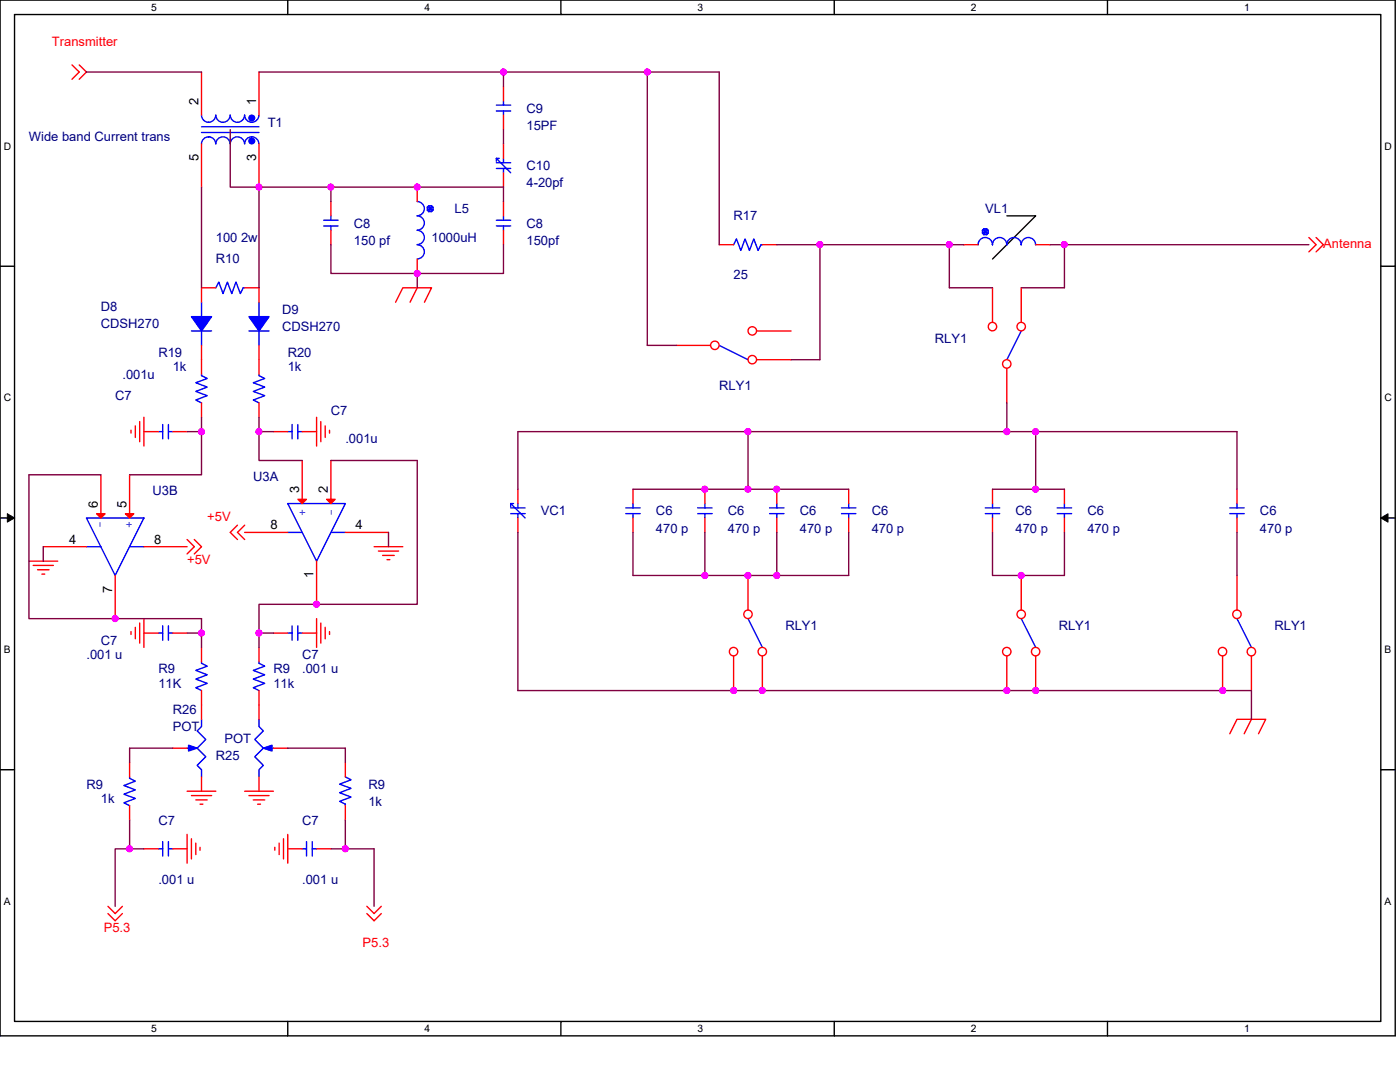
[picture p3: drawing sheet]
<svg xmlns="http://www.w3.org/2000/svg" width="279mm" height="216mm" viewBox="0 0 279 216" stroke-linecap="round" stroke-linejoin="round" font-family="sans-serif">
<path d="M0 0h278.4v206.7h-278.4zM2.9 2.9h272.7v200.9h-272.7z" fill="none" stroke="#000" stroke-width=".28"/>
<g fill="#fff">
<path d="M30.2 .3h1.1v2.3h-1.1z"/>
<path d="M30.2 204.1h1.1v2.3h-1.1z"/>
</g>
<path d="M57.4 0v2.9M57.4 203.8v2.9" fill="none" stroke="#000" stroke-width=".28"/>
<g fill="#fff">
<path d="M84.7 .3h1.1v2.3h-1.1z"/>
<path d="M84.7 204.1h1.1v2.3h-1.1z"/>
</g>
<path d="M112 0v2.9M112 203.8v2.9" fill="none" stroke="#000" stroke-width=".28"/>
<g fill="#fff">
<path d="M139.2 .3h1.2v2.3h-1.2z"/>
<path d="M139.2 204.1h1.2v2.3h-1.2z"/>
</g>
<path d="M166.5 0v2.9M166.5 203.8v2.9" fill="none" stroke="#000" stroke-width=".28"/>
<g fill="#fff">
<path d="M193.8 .3h1.1v2.3h-1.1z"/>
<path d="M193.8 204.1h1.1v2.3h-1.1z"/>
</g>
<path d="M221 0v2.9M221 203.8v2.9" fill="none" stroke="#000" stroke-width=".28"/>
<g fill="#fff">
<path d="M248.3 .3h1.1v2.3h-1.1z"/>
<path d="M248.3 204.1h1.1v2.3h-1.1z"/>
<path d="M.7 28h1.5v2.3h-1.5z"/>
<path d="M276.3 28h1.5v2.3h-1.5z"/>
<path d="M.7 78.2h1.5v2.3h-1.5z"/>
<path d="M276.3 78.2h1.5v2.3h-1.5z"/>
</g>
<path d="M0 53.1h2.9M275.6 53.1h2.8" fill="none" stroke="#000" stroke-width=".28"/>
<g fill="#fff">
<path d="M.7 128.5h1.4v2.2h-1.4z"/>
<path d="M276.3 128.5h1.4v2.2h-1.4z"/>
</g>
<path d="M0 103.4h2.9M275.6 103.4h2.8" fill="none" stroke="#000" stroke-width=".28"/>
<path d="M1.5 102.5l1.4 .9-1.4 .8zM275.6 103.4l1.4-.9v1.7z" fill="#000" stroke="#000" stroke-width=".2"/>
<g fill="#fff">
<path d="M.7 178.7h1.4v2.3h-1.4z"/>
<path d="M276.3 178.7h1.4v2.3h-1.4z"/>
</g>
<path d="M200.9 43.1h5.8l-8.6 8.6M0 153.6h2.9M275.6 153.6h2.8" fill="none" stroke="#000" stroke-width=".28"/>
<g fill="none" stroke="#f00" stroke-width=".28">
<path d="M14.4 13l1.4 1.4-1.4 1.4M15.8 13l1.5 1.4-1.5 1.4M40.2 14.4v8.6M51.7 14.4v8.6M40.2 28.7v8.6M51.7 28.7v8.6M83.3 57.4l-1.5 2.9M261.2 47.4l1.5 1.4-1.5 1.4M262.7 47.4l1.4 1.4-1.4 1.4M79 60.3l1.4-2.9h5.7l-1.4 2.9M26.1 85.9v.5M27 85v2.3"/>
<path d="M27.9 84.1v4M28.7 83.3v5.7M63.2 83.3v5.7M64 84.1v4M64.9 85v2.3M65.8 85.9v.5M5.8 112h5.7M6.6 112.8h4M7.5 113.7h2.3M8.4 114.6h.5M37.3 107.7l1.5 1.4-1.5 1.4M38.8 107.7l1.4 1.4-1.4 1.4"/>
<path d="M47.4 104.8l-1.4 1.4 1.4 1.5M48.8 104.8l-1.4 1.4 1.4 1.5M74.7 109.1h5.7M75.5 110h4M76.4 110.8h2.3M77.2 111.7h.6M26.1 126v.6M27 125.2v2.3M27.9 124.3v4M28.7 123.4v5.8M63.2 123.4v5.8M64 124.3v4"/>
<path d="M64.9 125.2v2.3M65.8 126v.6M37.3 157.9h5.8M38.2 158.7h4M39.1 159.6h2.3M48.8 157.9h5.8M49.7 158.7h4M50.5 159.6h2.3M245.4 146.4l1.5-2.9h5.7l-1.4 2.9M249.7 143.5l-1.4 2.9M37.3 166.5v5.7M38.2 167.4v4"/>
<path d="M39.1 168.2v2.3M39.9 160.5h.6M39.9 169.1v.6M51.4 160.5h.6M54.8 169.1v.6M55.7 168.2v2.3M56.6 167.4v4M57.4 166.5v5.7M21.5 182.3l1.5 1.4 1.4-1.4M21.5 180.8l1.5 1.5 1.4-1.5M73.2 182.3l1.5 1.4 1.4-1.4M73.2 180.8l1.5 1.5 1.4-1.5"/>
</g>
<path d="M40.2 28.7a1.4 1.4 0 0 1 1.5-1.4h-.1a1.44 1.44 0 0 1 1.5 1.4 1.44 1.44 0 0 1 1.4-1.4 1.44 1.44 0 0 1 1.5 1.4 1.43 1.43 0 0 1 1.4-1.4 1.43 1.43 0 0 1 1.4 1.4M40.2 26.4h11.5M40.2 23a1.42 1.42 0 0 0 1.5 1.4h-.1a1.49 1.49 0 0 0 1.5-1.4 1.44 1.44 0 0 0 1.4 1.4 1.44 1.44 0 0 0 1.5-1.4 1.43 1.43 0 0 0 1.4 1.4 1.43 1.43 0 0 0 1.4-1.4M40.2 25.3h11.5M48.8 28.7a1.38 1.38 0 0 1 1.4-1.4 1.43 1.43 0 0 1 1.5 1.4M48.8 23a1.43 1.43 0 0 0 1.4 1.4 1.43 1.43 0 0 0 1.5-1.4M203.8 66l-2.9 5.8" fill="none" stroke="#00f" stroke-width=".28"/>
<g fill="#00f" stroke="#00f" stroke-width=".28">
<circle cx="50.3" cy="28.1" r=".57"/>
<circle cx="50.3" cy="23.5" r=".57"/>
</g>
<circle cx="200.9" cy="72.6" r=".84" fill="#fff" stroke="#f00" stroke-width=".28"/>
<path d="M200.9 73.5v6.9" fill="none" stroke="#f00" stroke-width=".28"/>
<circle cx="203.8" cy="65.2" r=".84" fill="#fff" stroke="#f00" stroke-width=".28"/>
<path d="M203.8 57.4v6.9" fill="none" stroke="#f00" stroke-width=".28"/>
<circle cx="198.1" cy="65.2" r=".84" fill="#fff" stroke="#f00" stroke-width=".28"/>
<path d="M198.1 57.4v6.9M198.1 97.6v2.9M198.1 103.4v2.8M40.2 137.8v5.7M40.2 129.2v2.9M25.9 152.1v2.9M34.5 149.3h2.8M40.2 155v2.9M25.9 160.8v2.8" fill="none" stroke="#f00" stroke-width=".28"/>
<path d="M143.5 68.9l5.8 2.9M196.6 102.5h2.9M196.6 101.3h2.9M198.1 100.5v.8M198.1 102.5v.9M40.2 132.1v.3l1.2 .5-2.3 .9 2.3 .8-2.3 .9 2.3 .9-2.3 .8 1.1 .6M25.9 155v.3l1.1 .6-2.3 .8 2.3 .9-2.3 .9 2.3 .8-2.3 .9 1.2 .6M37.3 149.3h.6M40.2 143.5v1.5l-.9 .8 1.8 1.8-1.8 1.7 1.8 1.7-1.8 1.7 .9 .9v1.4" fill="none" stroke="#00f" stroke-width=".28"/>
<path d="M37.6 148.7l1.7 .6-1.7 .6z" fill-rule="evenodd" fill="#00f" stroke="#00f" stroke-width=".28"/>
<circle cx="142.7" cy="68.9" r=".84" fill="#fff" stroke="#f00" stroke-width=".28"/>
<path d="M134.9 68.9h6.9" fill="none" stroke="#f00" stroke-width=".28"/>
<circle cx="150.1" cy="71.8" r=".84" fill="#fff" stroke="#f00" stroke-width=".28"/>
<path d="M151 71.8h6.9" fill="none" stroke="#f00" stroke-width=".28"/>
<circle cx="150.1" cy="66" r=".84" fill="#fff" stroke="#f00" stroke-width=".28"/>
<g fill="none" stroke="#f00" stroke-width=".28">
<path d="M83.3 37.3v2.9M51.7 57.4v2.9M83.3 51.7v2.9M100.5 40.2v2.9M100.5 46v2.8M51.7 68.9v2.9M151 66h6.9M126.3 97.6v2.9M169.4 97.6v2.9M212.4 97.6v2.9M126.3 103.4v2.8M169.4 103.4v2.8"/>
<path d="M212.4 103.4v2.8M51.7 137.8v2.9M51.7 129.2v2.9M28.7 169.4h2.9M34.5 169.4h2.8M57.4 169.4h2.9M63.2 169.4h2.8"/>
</g>
<g fill="none" stroke="#00f" stroke-width=".28">
<path d="M83.2 40.2a1.42 1.42 0 0 1 1.5 1.4 1.42 1.42 0 0 1-1.5 1.5 1.44 1.44 0 0 1 1.5 1.4 1.44 1.44 0 0 1-1.5 1.4 1.44 1.44 0 0 1 1.5 1.5 1.44 1.44 0 0 1-1.5 1.4M83.2 48.8a1.42 1.42 0 0 1 1.5 1.4 1.42 1.42 0 0 1-1.5 1.5M85.3 41.9l.3 .3M85.3 41.4v.5M85.6 41.1l.5 1.1M86.1 41.1l.3 .3v.5l-1.1-.5M86.1 41.1l-.5 1.1M86.1 41.1h-.5l-.3 .3M86.4 41.9l-.3 .3h-.5M86.4 41.4l-1.1 .5M99.1 43.9h2.8M99.1 45.1h2.8"/>
<path d="M100.5 45.1v.9M100.5 43.1v.8M49.7 66h4M51.7 60.3v2.9M51.7 66v2.9M124.9 102.5h2.9M124.9 101.3h2.9M126.3 100.5v.8M126.3 102.5v.9M167.9 102.5h2.9M167.9 101.3h2.9M169.4 100.5v.8"/>
<path d="M169.4 102.5v.9M211 102.5h2.9M211 101.3h2.9M212.4 100.5v.8M212.4 102.5v.9M51.7 132.1v.3l1.1 .5-2.3 .9 2.3 .8-2.3 .9 2.3 .9-2.3 .8 1.2 .6M203.8 123.4l2.9 5.8M31.6 169.4h.9M32.5 167.9v2.9M33.6 167.9v2.9M33.6 169.4h.9M60.3 169.4h.9"/>
<path d="M61.2 167.9v2.9M62.3 169.4h.9M62.3 167.9v2.9"/>
</g>
<path d="M49.7 63.2h4l-2 2.8z" fill-rule="evenodd" fill="#00f" stroke="#00f" stroke-width=".28"/>
<circle cx="203.8" cy="122.6" r=".84" fill="#fff" stroke="#f00" stroke-width=".28"/>
<path d="M203.8 114.8v6.9" fill="none" stroke="#f00" stroke-width=".28"/>
<circle cx="206.7" cy="130" r=".84" fill="#fff" stroke="#f00" stroke-width=".28"/>
<path d="M206.7 130.9v6.9" fill="none" stroke="#f00" stroke-width=".28"/>
<circle cx="200.9" cy="130" r=".84" fill="#fff" stroke="#f00" stroke-width=".28"/>
<g fill="none" stroke="#f00" stroke-width=".28">
<path d="M100.5 17.3v2.8M100.5 23v2.9M100.5 34.5v2.8M100.5 28.7v2.9M43.1 57.4h-2.9v2.9M48.8 57.4h2.9M66 40.2v2.9M66 46v2.8M143.5 48.8h2.9M152.1 48.8h2.9M192.3 48.8h2.9M206.7 48.8h2.9"/>
<path d="M40.2 68.9v5.8M51.7 71.8v2.9M20.1 94.7v8.7M25.9 94.7v8.7M40.2 80.4v2.9M51.7 80.4v2.9M54.6 86.1h2.8M60.3 91.9v8.6M60.3 86.1h2.9M66 91.9v8.6M103.4 97.6v2.9M140.7 97.6v2.9"/>
<path d="M8.6 109.1h8.7M23 114.8v8.6M28.7 109.1h8.6M48.8 106.2h8.6M63.2 112v8.6M68.9 106.2h8.6M103.4 103.4v2.8M140.7 103.4v2.8M28.7 126.3h2.9M34.5 126.3h2.8M54.6 126.3h2.8M60.3 126.3h2.9"/>
<path d="M200.9 130.9v6.9M51.7 140.7v2.8M51.7 155v2.9M54.6 149.3h2.8M68.9 152.1v2.9M68.9 160.8v2.8"/>
</g>
<g fill="none" stroke="#00f" stroke-width=".28">
<path d="M99.1 21h2.8M99.1 22.1h2.8M99.1 33.6h2.8M99.1 32.5h2.8M99.1 31.6v.6M99.1 31.6h.5M99.1 31.6l2.8 2.9M100.5 22.1v.9M100.5 20.1v.9M100.5 31.6v.9M100.5 33.6v.9M43.1 57.4l.6-1.1 .8 2.3 .9-2.3 .8 2.3 .9-2.3 .9 2.3 .5-1.2h.3"/>
<path d="M64.6 43.9h2.9M64.6 45.1h2.9M66 45.1v.9M66 43.1v.8M146.4 48.8l.6-1.1 .8 2.3 .9-2.3 .9 2.3 .8-2.3 .9 2.3 .6-1.2h.2M195.2 48.8a1.43 1.43 0 0 1 1.4-1.4 1.43 1.43 0 0 1 1.5 1.4 1.42 1.42 0 0 1 1.4-1.4 1.42 1.42 0 0 1 1.4 1.4 1.43 1.43 0 0 1 1.5-1.4 1.43 1.43 0 0 1 1.4 1.4 1.43 1.43 0 0 1 1.4-1.4 1.43 1.43 0 0 1 1.5 1.4M196.1 46l.2-.3h.6l-.6 1.1M196.1 46v.5l.2 .3M196.1 46l1.1 .5M196.3 46.8h.6M196.3 45.7l.6 1.1M196.9 45.7l.3 .3v.5"/>
<path d="M197.2 46l-1.1 .5M197.2 46.5l-.3 .3M38.2 66h4M40.2 60.3v2.9M40.2 66v2.9M40.2 74.7v.3l1.2 .5-2.3 .9 2.3 .8-2.3 .9 2.3 .9-2.3 .8 1.1 .6M51.7 74.7v.3l1.1 .5-2.3 .9 2.3 .8-2.3 .9 2.3 .9-2.3 .8 1.2 .6M57.4 86.1h.9M58.3 84.7v2.9M59.4 84.7v2.9M59.4 86.1h.9M17.3 103.4h11.4l-5.7 11.4z"/>
<path d="M17.3 109.1h2.8M25.9 109.1h2.8M57.4 100.5h11.5l-5.7 11.5zM57.4 106.2h2.9M66 106.2h2.9M101.9 102.5h2.9M101.9 101.3h2.9M101.9 100.5v.6M101.9 100.5h.6M101.9 100.5l2.9 2.9M103.4 100.5v.8M103.4 102.5v.9"/>
<path d="M139.2 102.5h2.9M139.2 101.3h2.9M140.7 100.5v.8M140.7 102.5v.9M31.6 126.3h.9M32.5 124.9v2.9M33.6 124.9v2.9M33.6 126.3h.9M57.4 126.3h.9M58.3 124.9v2.9M59.4 124.9v2.9M59.4 126.3h.9"/>
<path d="M246.9 123.4l2.8 5.8M51.7 143.5v1.5l.9 .8-1.8 1.8 1.8 1.7-1.8 1.7 1.8 1.7-.9 .9v1.4M54 149.3h.6M68.9 155l1.2 .6-2.3 .9 2.3 .8-2.3 .9 2.3 .8-2.3 .9 1.1 .6v.3"/>
</g>
<g fill="#00f" stroke="#00f" stroke-width=".28">
<path d="M38.2 63.2h4l-2 2.8z" fill-rule="evenodd"/>
<path d="M52.6 149.3l1.7-.6v1.2z" fill-rule="evenodd"/>
</g>
<g fill="#f00" stroke="#f00" stroke-width=".28">
<path d="M59.5 99.6h1.7l-.9 .9z"/>
<path d="M65.2 99.6h1.7l-.9 .9z"/>
<path d="M25 102.5h1.7l-.8 .9z"/>
<path d="M19.3 102.5h1.7l-.9 .9z"/>
</g>
<circle cx="246.8" cy="122.6" r=".84" fill="#fff" stroke="#f00" stroke-width=".28"/>
<path d="M246.9 114.8v6.9" fill="none" stroke="#f00" stroke-width=".28"/>
<circle cx="249.7" cy="130" r=".84" fill="#fff" stroke="#f00" stroke-width=".28"/>
<path d="M249.7 130.9v6.9" fill="none" stroke="#f00" stroke-width=".28"/>
<circle cx="244" cy="130" r=".84" fill="#fff" stroke="#f00" stroke-width=".28"/>
<path d="M28.7 86.1h2.9M34.5 86.1h2.8M155 97.6v2.9M246.9 97.6v2.9M155 103.4v2.8M246.9 103.4v2.8M244 130.9v6.9" fill="none" stroke="#f00" stroke-width=".28"/>
<g fill="none" stroke="#00f" stroke-width=".28">
<path d="M31.6 86.1h.9M32.5 84.7v2.9M33.6 84.7v2.9M33.6 86.1h.9M153.6 102.5h2.9M153.6 101.3h2.9M155 100.5v.8M155 102.5v.9M245.4 102.5h2.9M245.4 101.3h2.9M246.9 100.5v.8M246.9 102.5v.9"/>
<path d="M149.3 123.4l2.8 5.8"/>
</g>
<circle cx="149.3" cy="122.6" r=".84" fill="#fff" stroke="#f00" stroke-width=".28"/>
<path d="M149.3 114.8v6.9" fill="none" stroke="#f00" stroke-width=".28"/>
<circle cx="152.1" cy="130" r=".84" fill="#fff" stroke="#f00" stroke-width=".28"/>
<path d="M152.1 130.9v6.9" fill="none" stroke="#f00" stroke-width=".28"/>
<circle cx="146.4" cy="130" r=".84" fill="#fff" stroke="#f00" stroke-width=".28"/>
<path d="M146.4 130.9v6.9" fill="none" stroke="#f00" stroke-width=".28"/>
<g fill="none" stroke="#800040" stroke-width=".28">
<path d="M17.3 14.4h22.9M51.7 14.4h48.8M129.2 14.4v54.5h5.7M129.2 14.4h14.3v34.4M129.2 14.4h-28.7v2.9M40.2 37.3v20.1M46 25.9v11.4h20M51.7 37.3v20.1M100.5 25.9v2.8M66 48.8v5.8h17.3M83.3 54.6v2.8M100.5 48.8v5.8h-17.2"/>
<path d="M100.5 40.2v-2.9h-34.5v2.9M155 48.8h8.6M163.6 48.8v23h-5.7M163.6 48.8h25.9M189.5 48.8h2.8M189.5 48.8v8.6h8.6M209.5 48.8h2.9M212.4 48.8h48.8M212.4 48.8v8.6h-8.6M20.1 94.7h-14.3v28.7h34.4v2.9M40.2 86.1v8.6h-14.3M40.2 83.3v2.8h-2.9"/>
<path d="M51.7 83.3v2.8M51.7 86.1h2.9M51.7 86.1v5.8h8.6M66 91.9h17.3v28.7h-31.6v5.7M126.3 97.6h23M149.3 86.1h-45.9v11.5M149.3 86.1v11.5M149.3 97.6h20.1M149.3 86.1h51.6M198.1 97.6h8.6M200.9 80.4v5.7M200.9 86.1h5.8"/>
<path d="M206.7 86.1v11.5M206.7 86.1h40.2v11.5M206.7 97.6h5.7M8.6 109.1v2.9M77.5 106.2v2.9M103.4 106.2v31.6h146.3v5.7M126.3 106.2v8.6h14.4M140.7 106.2v8.6M140.7 114.8h14.3M155 106.2v8.6M169.4 106.2v8.6h-14.4M198.1 106.2v8.6h14.3v-8.6"/>
<path d="M246.9 106.2v8.6M37.3 126.3h2.9M40.2 126.3v2.9M54.6 126.3h-2.9v2.9M34.5 149.3h-8.6v2.8M57.4 149.3h11.5v2.8M25.9 169.4h-2.9v11.4M25.9 163.6v5.8h2.8M68.9 169.4h5.8v11.4M68.9 163.6v5.8h-2.9"/>
</g>
<g fill="#f0f" stroke="#f0f" stroke-width=".28">
<circle cx="149.3" cy="86.1" r=".57"/>
<circle cx="200.9" cy="86.1" r=".57"/>
<circle cx="149.3" cy="97.6" r=".57"/>
<circle cx="140.7" cy="97.6" r=".57"/>
<circle cx="206.7" cy="86.1" r=".57"/>
<circle cx="149.3" cy="114.8" r=".57"/>
<circle cx="140.7" cy="114.8" r=".57"/>
<circle cx="155" cy="114.8" r=".57"/>
<circle cx="203.8" cy="114.8" r=".57"/>
<circle cx="200.9" cy="137.8" r=".57"/>
<circle cx="152.1" cy="137.8" r=".57"/>
<circle cx="244" cy="137.8" r=".57"/>
<circle cx="206.7" cy="137.8" r=".57"/>
<circle cx="146.4" cy="137.8" r=".57"/>
<circle cx="206.7" cy="97.6" r=".57"/>
<circle cx="155" cy="97.6" r=".57"/>
<circle cx="100.5" cy="14.4" r=".57"/>
<circle cx="212.4" cy="48.8" r=".57"/>
<circle cx="163.6" cy="48.8" r=".57"/>
<circle cx="189.4" cy="48.8" r=".57"/>
<circle cx="51.7" cy="37.3" r=".57"/>
<circle cx="129.2" cy="14.4" r=".57"/>
<circle cx="51.7" cy="86.1" r=".57"/>
<circle cx="40.2" cy="86.1" r=".57"/>
<circle cx="23" cy="123.4" r=".57"/>
<circle cx="40.2" cy="126.3" r=".57"/>
<circle cx="51.7" cy="126.3" r=".57"/>
<circle cx="25.9" cy="169.4" r=".57"/>
<circle cx="66" cy="37.3" r=".57"/>
<circle cx="83.3" cy="37.3" r=".57"/>
<circle cx="83.3" cy="54.6" r=".57"/>
<circle cx="63.2" cy="120.6" r=".57"/>
<circle cx="68.9" cy="169.4" r=".57"/>
</g>
<g font-size="2.6" fill="#f00">
<text x="10.4" y="9.2">Transmitter</text>
<text x="264.1" y="49.4">Antenna</text>
<text x="41.4" y="104">+5V</text>
<text x="37.3" y="112.6">+5V</text>
<text x="20.7" y="186.1">P5.3</text>
<text x="72.4" y="188.9">P5.3</text>
</g>
<g font-size="2.6">
<text x="39.6" y="21" transform="rotate(-90 39.6 21)">2</text>
<text x="51.1" y="21" transform="rotate(-90 51.1 21)">1</text>
<text x="39.6" y="32.2" transform="rotate(-90 39.6 32.2)">5</text>
<text x="51.1" y="32.2" transform="rotate(-90 51.1 32.2)">3</text>
<text x="19.5" y="101.3" transform="rotate(-90 19.5 101.3)">6</text>
<text x="25.3" y="101.3" transform="rotate(-90 25.3 101.3)">5</text>
<text x="59.7" y="98.5" transform="rotate(-90 59.7 98.5)">3</text>
<text x="65.4" y="98.5" transform="rotate(-90 65.4 98.5)">2</text>
<text x="54" y="105.6">8</text>
<text x="70.9" y="105.6">4</text>
<text x="13.8" y="108.5">4</text>
<text x="30.7" y="108.5">8</text>
<text x="22.4" y="118.3" transform="rotate(-90 22.4 118.3)">7</text>
<text x="62.6" y="115.4" transform="rotate(-90 62.6 115.4)">1</text>
</g>
<g font-size="2.6" fill="#000080">
<text x="105.1" y="22.5">C9</text>
<text x="5.8" y="28.2">Wide band Current trans</text>
<text x="53.4" y="25.3">T1</text>
<text x="105.1" y="25.9">15PF</text>
<text x="105.1" y="33.9">C10</text>
<text x="105.1" y="37.4">4-20pf</text>
<text x="70.6" y="45.4">C8</text>
<text x="90.7" y="42.5">L5</text>
<text x="105.1" y="45.4">C8</text>
<text x="146.4" y="44">R17</text>
<text x="196.6" y="42.5">VL1</text>
<text x="43.1" y="52.6">R10</text>
<text x="43.1" y="48.3">100 2w</text>
<text x="70.6" y="48.9">150 pf</text>
<text x="86.1" y="48.3">1000uH</text>
<text x="105.1" y="48.9">150pf</text>
<text x="146.4" y="55.8">25</text>
<text x="20.1" y="62.1">D8</text>
<text x="20.1" y="65.5">CDSH270</text>
<text x="56.3" y="62.6">D9</text>
<text x="31.6" y="71.2">R19</text>
<text x="56.3" y="66.1">CDSH270</text>
<text x="57.4" y="71.2">R20</text>
<text x="186.6" y="68.4">RLY1</text>
<text x="24.4" y="75.5">.001u</text>
<text x="34.5" y="74.1">1k</text>
<text x="57.4" y="74.1">1k</text>
<text x="143.5" y="77.9">RLY1</text>
<text x="23" y="79.9">C7</text>
<text x="66" y="82.7">C7</text>
<text x="68.9" y="88.5">.001u</text>
<text x="50.5" y="95.9">U3A</text>
<text x="30.5" y="98.8">U3B</text>
<text x="107.9" y="102.8">VC1</text>
<text x="130.9" y="102.8">C6</text>
<text x="130.9" y="106.3">470 p</text>
<text x="145.3" y="102.8">C6</text>
<text x="145.3" y="106.3">470 p</text>
<text x="159.6" y="102.8">C6</text>
<text x="159.6" y="106.3">470 p</text>
<text x="174" y="102.8">C6</text>
<text x="174" y="106.3">470 p</text>
<text x="202.7" y="102.8">C6</text>
<text x="202.7" y="106.3">470 p</text>
<text x="217" y="102.8">C6</text>
<text x="217" y="106.3">470 p</text>
<text x="251.5" y="102.8">C6</text>
<text x="251.5" y="106.3">470 p</text>
<text x="156.7" y="125.8">RLY1</text>
<text x="211.3" y="125.8">RLY1</text>
<text x="254.3" y="125.8">RLY1</text>
<text x="17.3" y="131.5">.001 u</text>
<text x="20.1" y="128.7">C7</text>
<text x="60.3" y="131.5">C7</text>
<text x="31.6" y="134.4">R9</text>
<text x="31.6" y="137.3">11K</text>
<text x="54.6" y="134.4">R9</text>
<text x="54.6" y="137.3">11k</text>
<text x="60.3" y="134.4">.001 u</text>
<text x="34.5" y="142.4">R26</text>
<text x="34.5" y="145.9">POT</text>
<text x="44.8" y="148.2">POT</text>
<text x="43.1" y="151.6">R25</text>
<text x="17.3" y="157.4">R9</text>
<text x="20.1" y="160.2">1k</text>
<text x="73.5" y="157.4">R9</text>
<text x="73.5" y="160.8">1k</text>
<text x="31.6" y="164.5">C7</text>
<text x="60.3" y="164.5">C7</text>
<text x="31.6" y="176.3">.001 u</text>
<text x="60.3" y="176.3">.001 u</text>
</g>
<g font-size="2.6" fill="#00f">
<text x="19.3" y="103.9" transform="rotate(90 19.3 103.9)">-</text>
<text x="25.1" y="103.9" transform="rotate(90 25.1 103.9)">+</text>
<text x="61.1" y="103.1" transform="rotate(-90 61.1 103.1)">+</text>
<text x="66.8" y="103.1" transform="rotate(-90 66.8 103.1)">-</text>
</g>
<g font-size="2">
<text x="30.2" y="2.2">5</text>
<text x="84.7" y="2.2">4</text>
<text x="139.2" y="2.2">3</text>
<text x="193.8" y="2.2">2</text>
<text x="248.3" y="2.2">1</text>
<text x=".7" y="29.8">D</text>
<text x="276.3" y="29.8">D</text>
<text x=".7" y="80.1">C</text>
<text x="276.3" y="80.1">C</text>
<text x=".7" y="130.3">B</text>
<text x="276.3" y="130.3">B</text>
<text x=".7" y="180.5">A</text>
<text x="276.3" y="180.5">A</text>
<text x="30.2" y="206">5</text>
<text x="84.7" y="206">4</text>
<text x="139.2" y="206">3</text>
<text x="193.8" y="206">2</text>
<text x="248.3" y="206">1</text>
</g>
</svg>
